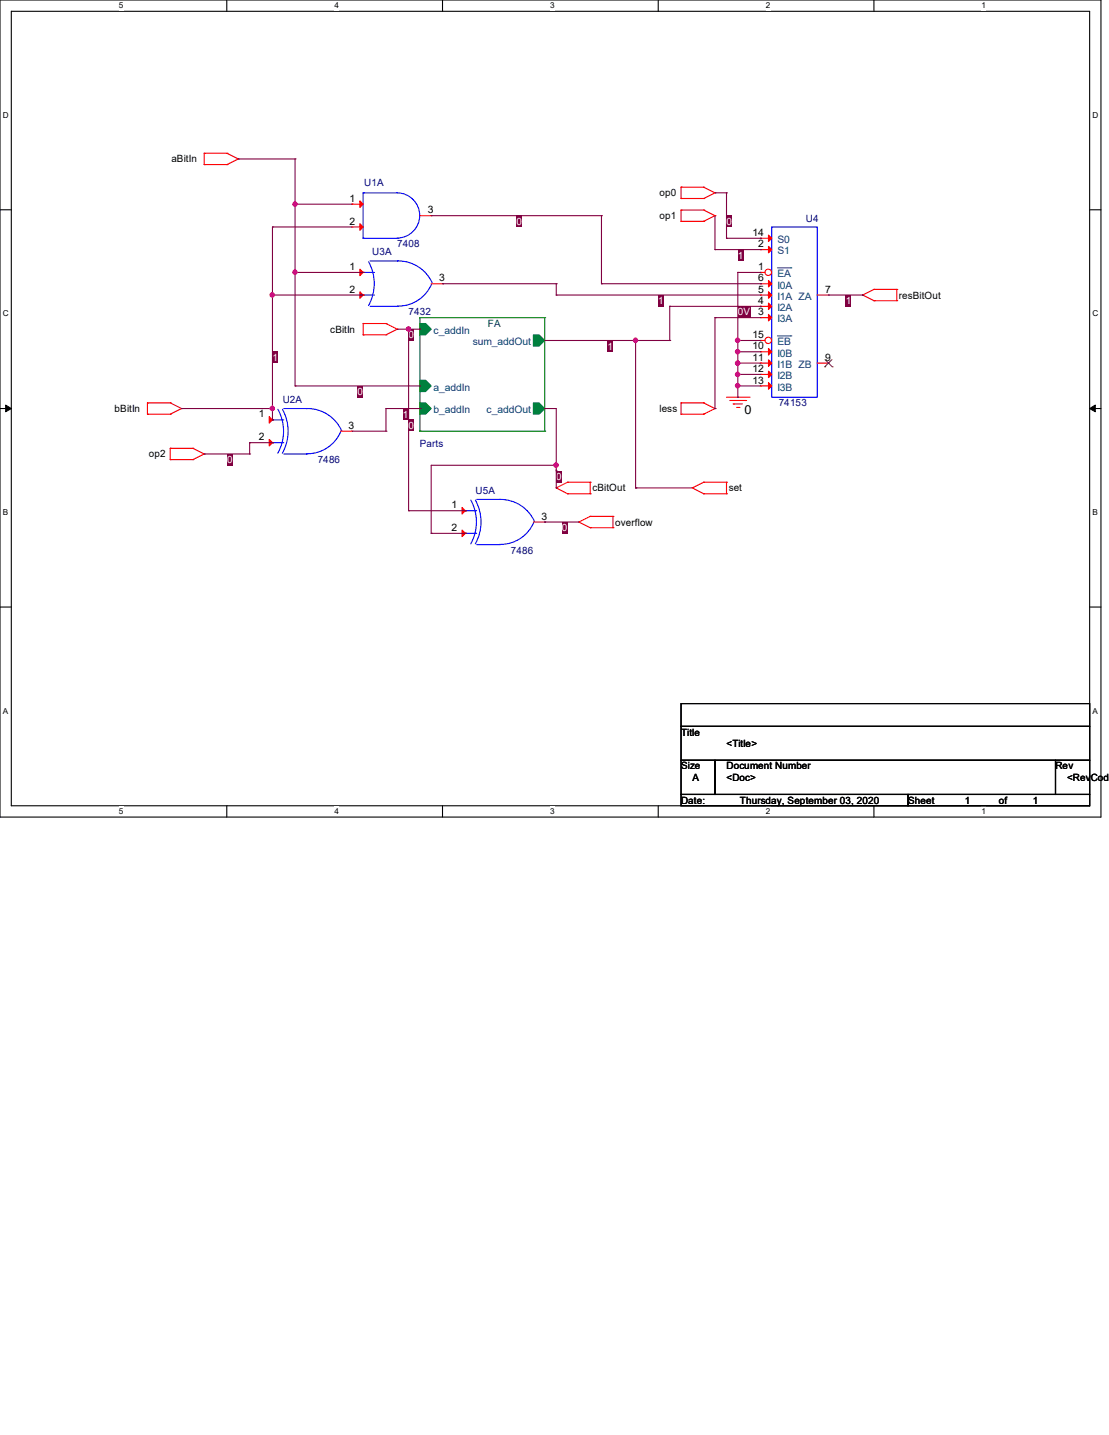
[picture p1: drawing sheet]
<svg xmlns="http://www.w3.org/2000/svg" width="216mm" height="279mm" viewBox="0 0 216 279" stroke-linecap="round" stroke-linejoin="round" font-family="sans-serif">
<path d="M0 0h214.3v159.1h-214.3zM2.2 2.2h209.9v154.7h-209.9z" fill="none" stroke="#000" stroke-width=".21"/>
<g fill="#fff">
<path d="M23.2 .2h.8v1.8h-.8z"/>
<path d="M23.2 157.1h.8v1.8h-.8z"/>
</g>
<path d="M44.2 0v2.2M44.2 156.9v2.2" fill="none" stroke="#000" stroke-width=".21"/>
<g fill="#fff">
<path d="M65.1 .2h.9v1.8h-.9z"/>
<path d="M65.1 157.1h.9v1.8h-.9z"/>
</g>
<path d="M86.1 0v2.2M86.1 156.9v2.2" fill="none" stroke="#000" stroke-width=".21"/>
<g fill="#fff">
<path d="M107.1 .2h.9v1.8h-.9z"/>
<path d="M107.1 157.1h.9v1.8h-.9z"/>
</g>
<path d="M128.1 0v2.2M128.1 156.9v2.2" fill="none" stroke="#000" stroke-width=".21"/>
<g fill="#fff">
<path d="M149.1 .2h.9v1.8h-.9z"/>
<path d="M149.1 157.1h.9v1.8h-.9z"/>
</g>
<path d="M170.1 0v2.2M170.1 156.9v2.2" fill="none" stroke="#000" stroke-width=".21"/>
<g fill="#fff">
<path d="M191.1 .2h.9v1.8h-.9z"/>
<path d="M191.1 157.1h.9v1.8h-.9z"/>
<path d="M.6 21.5h1.1v1.8h-1.1z"/>
<path d="M212.7 21.5h1.1v1.8h-1.1z"/>
<path d="M.6 60.2h1.1v1.7h-1.1z"/>
<path d="M212.7 60.2h1.1v1.7h-1.1z"/>
</g>
<path d="M0 40.9h2.2M212.1 40.9h2.2" fill="none" stroke="#000" stroke-width=".21"/>
<g fill="#fff">
<path d="M.6 98.8h1v1.8h-1z"/>
<path d="M212.7 98.8h1v1.8h-1z"/>
</g>
<path d="M0 79.5h2.2M212.1 79.5h2.2" fill="none" stroke="#000" stroke-width=".21"/>
<path d="M1.1 78.9l1.1 .6-1.1 .7zM212.1 79.5l1.1-.6v1.3z" fill="#000" stroke="#000" stroke-width=".19"/>
<g fill="#fff">
<path d="M.6 137.5h1v1.8h-1z"/>
<path d="M212.7 137.5h1v1.8h-1z"/>
</g>
<path d="M0 118.2h2.2M212.1 118.2h2.2M132.6 137h79.5v4.4h-79.5zM132.6 141.4h79.5v6.6h-79.5zM132.6 148h6.6v6.7h-6.6zM132.6 154.7h44.2v2.2h-44.2zM139.2 148h66.3v6.7h-66.3zM176.8 154.7h35.3v2.2h-35.3zM205.5 148h6.6v6.7h-6.6z" fill="none" stroke="#000" stroke-width=".21"/>
<g fill="none" stroke="#f00" stroke-width=".21">
<path d="M39.8 32h.1M39.8 29.8h.1M39.8 29.8h4.4M39.8 32h4.4M39.8 29.8v2.2M44.2 29.8h.1M44.2 32h.1M44.2 29.8l2.2 1.1M46.4 30.9h.1M46.4 30.9l-2.2 1.1M132.6 38.7h.1M132.6 36.4h.1"/>
<path d="M132.6 36.4h4.4M132.6 38.7h4.4M132.6 36.4v2.3M137 36.4h.1M137 38.7h.1M137 36.4l2.2 1.1M139.2 37.5h.1M139.2 37.5l-2.2 1.2M70.7 53h.1M70.7 57.4h.1M83.9 55.2h2.3M86.2 55.2h.1"/>
<path d="M132.6 43.1h.1M132.6 40.9h.1M132.6 40.9v2.2M132.6 40.9h4.4M132.6 43.1h4.4M137 40.9h.1M137 43.1h.1M137 40.9l2.2 1.1M139.2 42h.1M139.2 42l-2.2 1.1M148 46.4h.1M148 48.6h.1"/>
<path d="M148 46.4h2.2M148 48.6h2.2M159.1 57.4h2.2M161.3 57.4h.1M167.9 57.4h.1M167.9 57.4l2.2 1.1M170.1 56.3h.1M170.1 58.5h.1M170.1 56.3l-2.2 1.1M170.1 56.3h4.5M170.1 58.5h4.5M174.6 56.3h.1"/>
<path d="M174.6 58.5h.1M174.6 56.3v2.2M28.7 78.4h.1M28.7 78.4h4.4M28.7 78.4v2.2M33.1 78.4h.1M33.1 78.4l2.2 1.1M35.3 79.5h.1M35.3 79.5l-2.2 1.1M70.7 65.2h.1M70.7 63h.1M70.7 63h4.4"/>
<path d="M70.7 65.2h4.4M70.7 63v2.2M75.1 63h.1M75.1 65.2h.1M75.1 63l2.2 1.1M77.3 64.1h.1M77.3 64.1l-2.2 1.1M132.6 78.4h.1M132.6 78.4v2.2M132.6 78.4h4.4M137 78.4h.1M137 78.4l2.2 1.1"/>
<path d="M139.2 79.5h.1M139.2 79.5l-2.2 1.1M141.4 77.3h4.4M142.1 78h3.1M142.7 78.7h.1M142.7 78.7h1.8M143.4 79.3h.4M143.8 79.3h.1M145.2 78h.1M145.8 77.3h.1M159.1 70.7h2.2M161.3 70.7h.1"/>
<path d="M28.7 80.6h.1M28.7 80.6h4.4M33.1 80.6h.1M33.1 89.5h.1M33.1 87.3h.1M33.1 87.3h4.4M33.1 89.5h4.4M33.1 87.3v2.2M37.5 87.3h.1M37.5 89.5h.1M37.5 87.3l2.3 1.1M39.8 88.4h.1"/>
<path d="M39.8 88.4l-2.3 1.1M108.3 95h.1M108.3 95l2.2 1.1M110.5 93.9h.1M110.5 96.1h.1M110.5 93.9l-2.2 1.1M110.5 93.9h4.4M110.5 96.1h4.4M114.9 93.9h.1M114.9 96.1h.1M114.9 93.9v2.2M132.6 80.6h.1"/>
<path d="M132.6 80.6h4.4M134.8 95h.1M134.8 95l2.2 1.1M137 80.6h.1M137 93.9h.1M137 96.1h.1M137 93.9h4.4M137 96.1h4.4M137 93.9l-2.2 1.1M141.4 93.9h.1M141.4 96.1h.1M141.4 93.9v2.2"/>
<path d="M112.7 101.6h.1M112.7 101.6l2.2 1.1M114.9 100.5h.1M114.9 102.7h.1M114.9 100.5l-2.2 1.1M114.9 100.5h4.4M114.9 102.7h4.4M119.3 100.5h.1M119.3 102.7h.1M119.3 100.5v2.2"/>
</g>
<g fill="#008040" stroke="#008040" stroke-width=".21">
<path d="M103.8 78.4h1.1l1.1 1.1-1.1 1.1h-1.1z" fill-rule="evenodd"/>
<path d="M103.8 65.2h1.1l1.1 1.1-1.1 1.1h-1.1z" fill-rule="evenodd"/>
<path d="M81.7 63h1.1l1.1 1.1-1.1 1.1h-1.1z" fill-rule="evenodd"/>
<path d="M81.7 78.4h1.1l1.1 1.1-1.1 1.1h-1.1z" fill-rule="evenodd"/>
<path d="M81.7 74h1.1l1.1 1.1-1.1 1.1h-1.1z" fill-rule="evenodd"/>
</g>
<path d="M81.7 61.8h.1M81.7 61.8h24.3M81.7 61.8v22.1M106 61.8h.1M106 61.8v22.1M81.7 83.9h.1M81.7 83.9h24.3M106 83.9h.1" fill="none" stroke="#008000" stroke-width=".21"/>
<path d="M70.7 53h.1M70.7 57.4h.1M70.7 53h2.2M70.7 57.4h2.2M71.8 51a8.8 8.8 0 0 1 0 8.5M72.1 59.6h5.2M72.1 50.8h5.2M77.3 59.6h.1M77.3 50.8a7.2 7.2 0 0 1 6.9 4.3M77.3 50.8h.1M84 55.3a7 7 0 0 1-6.7 4.3M150.2 44.2h8.9v33.1h-8.9z" fill="none" stroke="#00f" stroke-width=".21"/>
<g fill="#f00" stroke="#f00" stroke-width=".21">
<path d="M70.1 52.4l.6 .6-.6 .7z"/>
<path d="M70.1 56.8l.6 .6-.6 .7z"/>
<path d="M149.6 45.8l.6 .6-.6 .6z"/>
<path d="M149.6 48l.6 .6-.6 .6z"/>
</g>
<path d="M160.6 71.4h.1M160.6 70l1.4 1.4M162 70l-1.4 1.4M162 71.4h.1" fill="none" stroke="#804000" stroke-width=".19"/>
<circle cx="149.6" cy="53" r=".63" fill="#fff" stroke="#f00" stroke-width=".21"/>
<path d="M148 53h.1M148 55.2h.1M148 57.4h.1M148 59.6h.1M148 53h.9M148 55.2h2.2M148 57.4h2.2M148 59.6h2.2M148 61.8h.1M148 61.8h2.2" fill="none" stroke="#f00" stroke-width=".21"/>
<path d="M151.3 52.2h2.7M154 52.2h.1" fill="none" stroke="#004080" stroke-width=".19"/>
<g fill="#f00" stroke="#f00" stroke-width=".21">
<path d="M149.6 54.6l.6 .6-.6 .7z"/>
<path d="M149.6 56.8l.6 .6-.6 .7z"/>
<path d="M149.6 59l.6 .6-.6 .7z"/>
<path d="M149.6 61.2l.6 .6-.6 .7z"/>
</g>
<circle cx="149.6" cy="66.3" r=".63" fill="#fff" stroke="#f00" stroke-width=".21"/>
<g fill="none" stroke="#f00" stroke-width=".21">
<path d="M68.5 39.8h.1M68.5 39.8h2.2M68.5 44.2h.1M68.5 44.2h2.2M81.7 42h2.2M83.9 42h.1M148 66.3h.1M148 68.5h.1M148 70.7h.1M148 72.9h.1M148 75.1h.1M148 66.3h.9"/>
<path d="M148 68.5h2.2M148 70.7h2.2M148 72.9h2.2M148 75.1h2.2M53 81.7h.1M53 86.2h.1M66.3 83.9h2.2M68.5 83.9h.1M90.6 99.4h.1M90.6 103.8h.1M103.8 101.6h2.2M106 101.6h.1"/>
</g>
<path d="M151.3 65.4h2.7M154 65.4h.1" fill="none" stroke="#004080" stroke-width=".19"/>
<g fill="#f00" stroke="#f00" stroke-width=".21">
<path d="M149.6 67.9l.6 .6-.6 .6z"/>
<path d="M149.6 70.1l.6 .6-.6 .6z"/>
<path d="M149.6 72.3l.6 .6-.6 .6z"/>
<path d="M149.6 74.5l.6 .6-.6 .7z"/>
<path d="M52.4 81.1l.6 .6-.6 .7z"/>
<path d="M52.4 85.6l.6 .6-.6 .6z"/>
<path d="M70.1 39.1l.6 .7-.6 .6z"/>
<path d="M70.1 43.6l.6 .6-.6 .6z"/>
<path d="M90 98.8l.6 .6-.6 .7z"/>
<path d="M90 103.2l.6 .6-.6 .7z"/>
</g>
<g fill="none" stroke="#00f" stroke-width=".21">
<path d="M70.7 37.5h6.6a4.4 4.4 0 0 1 4.4 4.5 4.4 4.4 0 0 1-4.4 4.4M70.7 37.5h.1M70.7 37.5v8.9M70.7 46.4h.1M70.7 46.4h6.6M77.3 46.4h.1M54.1 79.7a8.8 8.8 0 0 1 0 8.5M55 79.7a8.8 8.8 0 0 1 0 8.5M55.2 79.5h4.4M59.6 79.5a7.3 7.3 0 0 1 6.9 4.4M59.6 79.5h.1M53 81.7h.1"/>
<path d="M53 86.2h.1M53 81.7h2.2M53 86.2h2.2M55.2 88.4h4.4M59.6 88.4h.1M66.4 84a7 7 0 0 1-6.8 4.3M90.6 99.4h.1M90.6 99.4h2.2M91.7 97.4a8.8 8.8 0 0 1-.1 8.5M92.6 97.4a8.8 8.8 0 0 1-.1 8.5M92.8 97.2h4.4M97.2 97.2a7.2 7.2 0 0 1 6.9 4.3"/>
<path d="M97.2 97.2h.1M90.6 103.8h.1M90.6 103.8h2.2M92.8 106h4.4M97.2 106h.1M103.9 101.7a7 7 0 0 1-6.7 4.3"/>
</g>
<path d="M46.4 30.9h11M57.4 30.9h.1M57.4 39.8h.1M57.4 30.9v8.9M139.2 37.5h2.2M141.4 37.5h.1M141.4 37.5v8.9M141.4 46.4h.1" fill="none" stroke="#800040" stroke-width=".21"/>
<path d="M141.4 42h1.1v2.2h-1.1z" fill="#800040"/>
<path d="M57.4 39.8h.1M57.4 39.8v13.2M57.4 39.8h11.1M57.4 53h.1M83.9 42h33.2M117.1 42h.1" fill="none" stroke="#800040" stroke-width=".21"/>
<g fill="#f0f" stroke="#f0f" stroke-width=".21">
<circle cx="57.4" cy="39.8" r=".41"/>
<circle cx="57.4" cy="53" r=".41"/>
</g>
<path d="M100.5 42h1.1v2.2h-1.1z" fill="#800040"/>
<path d="M53 44.2h.1M53 57.4h.1M53 44.2h15.5M53 44.2v13.2M117.1 55.2h.1M117.1 42v13.2M139.2 48.6h.1M139.2 42v6.6M139.2 48.6h8.8M141.4 46.4h6.6M148 46.4h.1M148 48.6h.1" fill="none" stroke="#800040" stroke-width=".21"/>
<path d="M143.6 48.6h1.1v2.2h-1.1z" fill="#800040"/>
<path d="M57.4 53h.1M57.4 53h13.3M57.4 53v22.1M143.6 53h.1M143.6 53h4.4M143.6 53v13.3M57.4 75.1h.1M143.6 66.3h.1" fill="none" stroke="#800040" stroke-width=".21"/>
<circle cx="143.6" cy="66.3" r=".42" fill="#f0f" stroke="#f0f" stroke-width=".21"/>
<path d="M143.6 59.6h2.4v2.2h-2.4z" fill="#800040"/>
<path d="M53 57.4v22.1M86.2 55.2h.1M86.2 55.2h22.1M108.3 55.2h.1M108.3 55.2v2.2M117.1 55.2h30.9M148 55.2h.1M53 79.5h.1" fill="none" stroke="#800040" stroke-width=".21"/>
<path d="M53 68.5h1.1v2.2h-1.1z" fill="#800040"/>
<path d="M53 57.4h.1M53 57.4h17.7M108.3 57.4h.1M108.3 57.4h39.7" fill="none" stroke="#800040" stroke-width=".21"/>
<circle cx="53" cy="57.4" r=".42" fill="#f0f" stroke="#f0f" stroke-width=".21"/>
<path d="M128.1 57.4h1.1v2.2h-1.1z" fill="#800040"/>
<path d="M161.3 57.4h6.6M167.9 57.4h.1" fill="none" stroke="#800040" stroke-width=".21"/>
<path d="M164.6 57.4h1.1v2.2h-1.1z" fill="#800040"/>
<path d="M130.4 59.6h.1M130.4 59.6h17.6M130.4 59.6v6.7M148 59.6h.1M77.3 64.1h2.2M79.5 64.1h.1M139.2 61.8h.1M139.2 79.5h.1M139.2 61.8h8.8M139.2 61.8v17.7" fill="none" stroke="#800040" stroke-width=".21"/>
<path d="M79.5 64.1h1.1v2.2h-1.1z" fill="#800040"/>
<path d="M79.5 64.1h.1" fill="none" stroke="#800040" stroke-width=".21" stroke-dasharray=".4"/>
<path d="M106 66.3h17.7M123.7 66.3h.1" fill="none" stroke="#800040" stroke-width=".21"/>
<circle cx="123.7" cy="66.3" r=".41" fill="#f0f" stroke="#f0f" stroke-width=".21"/>
<path d="M118.2 66.3h1.1v2.2h-1.1z" fill="#800040"/>
<path d="M57.4 75.1h24.3M81.7 75.1h.1M143.6 68.5h.1M143.6 66.3h.1M143.6 70.7h.1M143.6 72.9h.1M143.6 75.1h.1M143.6 66.3v8.8M143.6 66.3h4.4M143.6 68.5h4.4M143.6 70.7h4.4M143.6 72.9h4.4" fill="none" stroke="#800040" stroke-width=".21"/>
<g fill="#f0f" stroke="#f0f" stroke-width=".21">
<circle cx="143.6" cy="68.5" r=".42"/>
<circle cx="143.6" cy="70.7" r=".42"/>
<circle cx="143.6" cy="72.9" r=".42"/>
</g>
<path d="M69.6 75.1h1.1v2.2h-1.1z" fill="#800040"/>
<path d="M35.3 79.5h17.7M53 79.5h.1M53 79.5v2.2M75.1 79.5h6.6M81.7 79.5h.1M143.6 75.1h.1M143.6 77.3h.1M143.6 75.1h4.4M143.6 75.1v2.2M53 81.7h.1" fill="none" stroke="#800040" stroke-width=".21"/>
<g fill="#f0f" stroke="#f0f" stroke-width=".21">
<circle cx="143.6" cy="75.1" r=".42"/>
<circle cx="53" cy="79.5" r=".42"/>
</g>
<path d="M78.4 79.5h1.1v2.2h-1.1z" fill="#800040"/>
<path d="M75.1 79.5h.1M75.1 79.5v4.4M106 79.5h.1M106 79.5h2.3v11.1M108.3 90.6h.1" fill="none" stroke="#800040" stroke-width=".21"/>
<circle cx="108.2" cy="90.6" r=".42" fill="#f0f" stroke="#f0f" stroke-width=".21"/>
<path d="M108.3 91.7h1.1v2.2h-1.1z" fill="#800040"/>
<path d="M108.3 90.6v1.1M108.3 91.7h.1" fill="none" stroke="#800040" stroke-width=".21" stroke-dasharray=".4"/>
<path d="M39.8 88.4h8.8M48.6 86.2h.1M48.6 88.4h.1M48.6 86.2v2.2M48.6 86.2h4.4M53 86.2h.1M68.5 83.9h6.6M75.1 83.9h.1" fill="none" stroke="#800040" stroke-width=".21"/>
<path d="M44.2 88.4h1.1v2.2h-1.1z" fill="#800040"/>
<path d="M79.5 64.1v35.3M130.4 66.3h.1M130.4 66.3h-6.7v28.7M79.5 99.4h.1M123.7 95h.1M123.7 95h11.1" fill="none" stroke="#800040" stroke-width=".21"/>
<circle cx="79.5" cy="64.1" r=".41" fill="#f0f" stroke="#f0f" stroke-width=".21"/>
<path d="M79.5 81.7h1.1v2.2h-1.1z" fill="#800040"/>
<path d="M79.5 64.1h2.2M81.7 64.1h.1M79.5 99.4h11.1M83.9 90.6v13.2M90.6 99.4h.1M83.9 103.8h.1M83.9 103.8h6.7M90.6 103.8h.1M106 101.6h.1M106 101.6h6.7" fill="none" stroke="#800040" stroke-width=".21"/>
<path d="M109.4 101.6h1.1v2.2h-1.1z" fill="#800040"/>
<path d="M83.9 90.6h24.4M108.3 90.6h.1M108.3 95h.1M108.3 90.6v4.4" fill="none" stroke="#800040" stroke-width=".21"/>
<g fill="#f0f" stroke="#f0f" stroke-width=".21">
<circle cx="57.4" cy="39.8" r=".41"/>
<circle cx="57.4" cy="53" r=".41"/>
<circle cx="143.6" cy="66.3" r=".42"/>
<circle cx="53" cy="57.4" r=".42"/>
<circle cx="123.7" cy="66.3" r=".41"/>
<circle cx="143.6" cy="68.5" r=".42"/>
<circle cx="143.6" cy="70.7" r=".42"/>
<circle cx="143.6" cy="72.9" r=".42"/>
<circle cx="143.6" cy="75.1" r=".42"/>
<circle cx="53" cy="79.5" r=".42"/>
<circle cx="108.2" cy="90.6" r=".42"/>
<circle cx="79.5" cy="64.1" r=".41"/>
</g>
<text font-size="2.4" x="144.9" y="80.6">0</text>
<g font-size="2">
<text x="68" y="39.3">1</text>
<text x="83.3" y="41.5">3</text>
<text x="68" y="43.7">2</text>
<text x="146.5" y="45.9">14</text>
<text x="68" y="52.6">1</text>
<text x="147.6" y="48.1">2</text>
<text x="147.6" y="52.6">1</text>
<text x="68" y="57">2</text>
<text x="85.5" y="54.8">3</text>
<text x="147.6" y="54.8">6</text>
<text x="147.6" y="57">5</text>
<text x="147.6" y="59.2">4</text>
<text x="160.7" y="57">7</text>
<text x="146.5" y="65.8">15</text>
<text x="147.6" y="61.4">3</text>
<text x="146.5" y="68">10</text>
<text x="146.5" y="70.2">11</text>
<text x="160.7" y="70.2">9</text>
<text x="146.5" y="72.4">12</text>
<text x="146.5" y="74.7">13</text>
<text x="50.4" y="81.3">1</text>
<text x="67.9" y="83.5">3</text>
<text x="50.4" y="85.7">2</text>
<text x="87.9" y="99">1</text>
<text x="105.4" y="101.2">3</text>
<text x="87.9" y="103.4">2</text>
</g>
<g font-size="2" fill="#004080">
<text x="151.3" y="47.3">S0</text>
<text x="151.3" y="49.5">S1</text>
<text x="151.3" y="54">EA</text>
<text x="151.3" y="56.2">I0A</text>
<text x="151.3" y="58.4">I1A ZA</text>
<text x="84.4" y="65">c_addIn</text>
<text x="151.3" y="60.6">I2A</text>
<text x="151.3" y="62.8">I3A</text>
<text x="92" y="67.2">sum_addOut</text>
<text x="151.3" y="67.2">EB</text>
<text x="151.3" y="69.4">I0B</text>
<text x="151.3" y="71.6">I1B ZB</text>
<text x="84.4" y="76.1">a_addIn</text>
<text x="151.3" y="73.8">I2B</text>
<text x="151.3" y="76.1">I3B</text>
<text x="84.4" y="80.5">b_addIn</text>
<text x="94.7" y="80.5">c_addOut</text>
</g>
<g font-size="1.9">
<text x="33.4" y="31.6">aBitIn</text>
<text x="128.4" y="38.2">op0</text>
<text x="128.4" y="42.7">op1</text>
<text x="175" y="58.1">resBitOut</text>
<text x="64.3" y="64.8">cBitIn</text>
<text x="22.3" y="80.2">bBitIn</text>
<text x="128.4" y="80.2">less</text>
<text x="29" y="89.1">op2</text>
<text x="115.4" y="95.7">cBitOut</text>
<text x="141.9" y="95.7">set</text>
<text x="119.8" y="102.3">overflow</text>
<text x="132.6" y="143.2">Title</text>
<text x="132.6" y="149.8">Size</text>
<text x="141.4" y="149.8">Document Number</text>
<text x="141.4" y="145.4">&lt;Title&gt;</text>
<text x="205.5" y="149.8">Rev</text>
<text x="134.8" y="152">A</text>
<text x="141.4" y="152">&lt;Doc&gt;</text>
<text x="207.7" y="152">&lt;RevCode</text>
<text x="132.6" y="156.5">Date:</text>
<text x="144.1" y="156.5">Thursday, September 03, 2020</text>
<text x="176.8" y="156.5">Sheet</text>
<text x="187.8" y="156.5">1</text>
<text x="194.4" y="156.5">of</text>
<text x="201.1" y="156.5">1</text>
</g>
<g font-size="1.9" fill="#000080">
<text x="70.9" y="36.2">U1A</text>
<text x="156.9" y="43.3">U4</text>
<text x="72.5" y="49.7">U3A</text>
<text x="77.3" y="48.2">7408</text>
<text x="79.5" y="61.4">7432</text>
<text x="55" y="78.4">U2A</text>
<text x="151.6" y="79.1">74153</text>
<text x="81.7" y="87.1">Parts</text>
<text x="61.8" y="90.2">7486</text>
<text x="92.6" y="96.1">U5A</text>
<text x="99.4" y="107.8">7486</text>
</g>
<g font-size="1.9" fill="#fff">
<text x="100.5" y="43.8">0</text>
<text x="141.4" y="43.8">0</text>
<text x="143.6" y="50.4">1</text>
<text x="128.1" y="59.2">1</text>
<text x="164.6" y="59.2">1</text>
<text x="79.5" y="65.9">0</text>
<text x="143.6" y="61.4">0V</text>
<text x="53" y="70.3">1</text>
<text x="118.2" y="68.1">1</text>
<text x="69.6" y="76.9">0</text>
<text x="78.4" y="81.3">1</text>
<text x="79.5" y="83.5">0</text>
<text x="44.2" y="90.2">0</text>
<text x="108.3" y="93.5">0</text>
<text x="109.4" y="103.4">0</text>
</g>
<text font-size="1.9" fill="#004040" x="95" y="63.6">FA</text>
<g font-size="1.6">
<text x="23.2" y="1.7">5</text>
<text x="65.1" y="1.7">4</text>
<text x="107.1" y="1.7">3</text>
<text x="149.1" y="1.7">2</text>
<text x="191.1" y="1.7">1</text>
<text x=".6" y="22.9">D</text>
<text x="212.7" y="22.9">D</text>
<text x=".6" y="61.6">C</text>
<text x="212.7" y="61.6">C</text>
<text x=".6" y="100.3">B</text>
<text x="212.7" y="100.3">B</text>
<text x=".6" y="138.9">A</text>
<text x="212.7" y="138.9">A</text>
<text x="23.2" y="158.5">5</text>
<text x="65.1" y="158.5">4</text>
<text x="107.1" y="158.5">3</text>
<text x="149.1" y="158.5">2</text>
<text x="191.1" y="158.5">1</text>
</g>
</svg>
